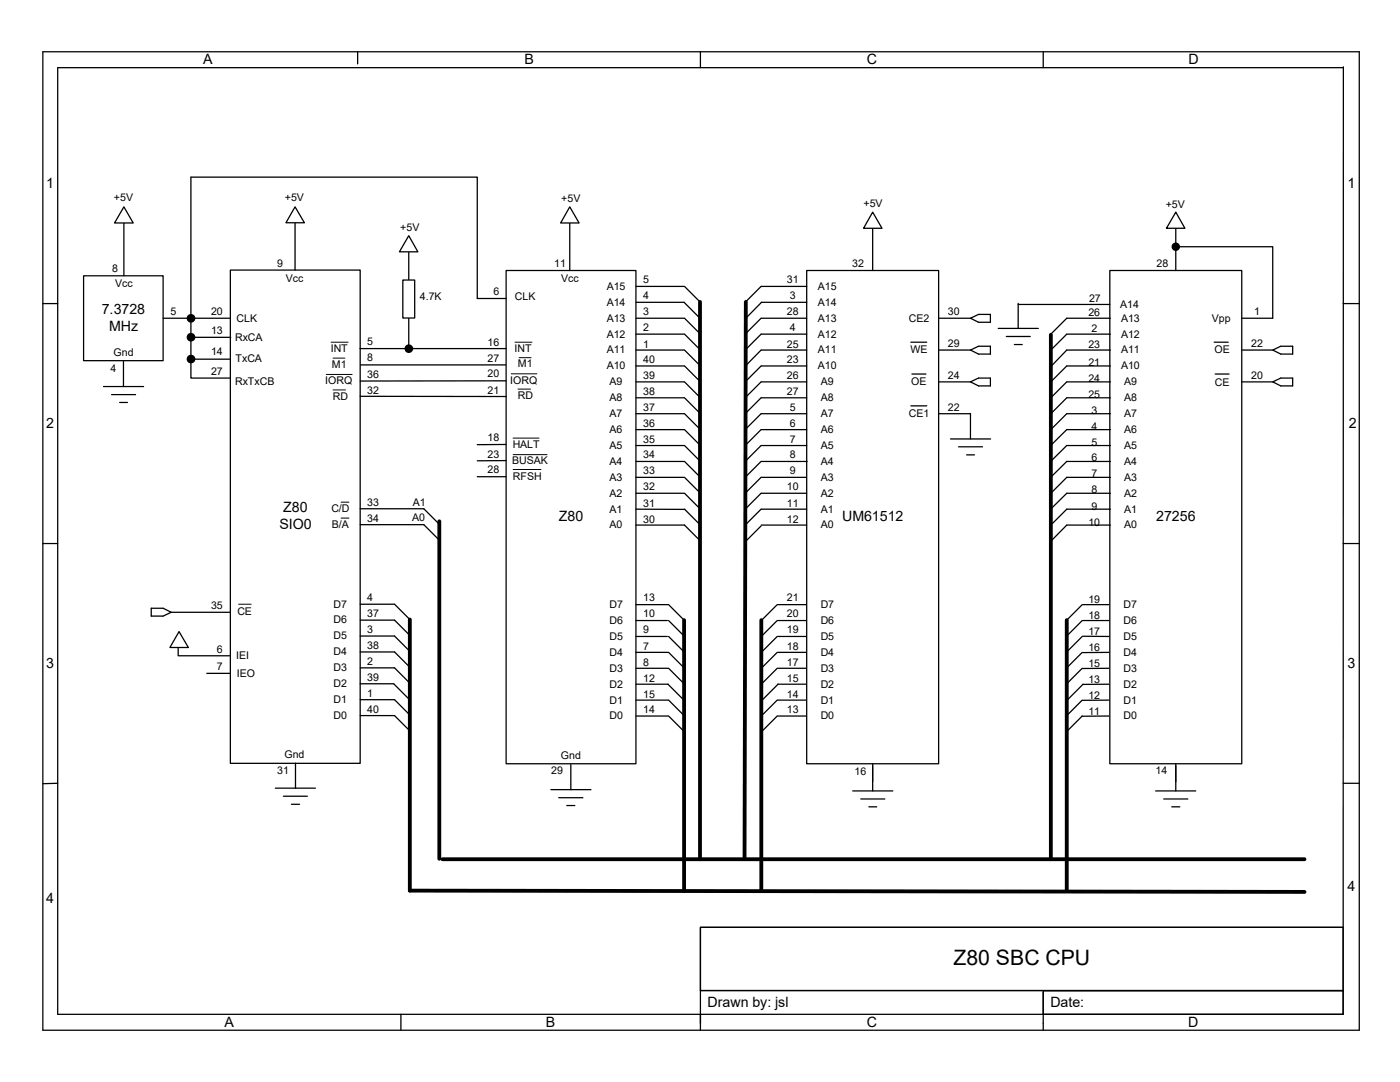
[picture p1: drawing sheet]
<svg xmlns="http://www.w3.org/2000/svg" width="279mm" height="216mm" viewBox="0 0 279 216" stroke-linecap="round" stroke-linejoin="round" font-family="sans-serif">
<path d="M71.9 72.8h29.9" fill="none" stroke="#000" stroke-width=".25"/>
<path d="M101 54h25.9v98.4h-25.9z" fill="#fff"/>
<g fill="none" stroke="#000" stroke-width=".25">
<path d="M101 54h25.9v98.4h-25.9zM113.7 43.4v10.6M126.9 57.1h9.6M136.6 57.1l3.2 3.2M126.9 60.3h9.6l3.1 3.1M126.9 63.5h9.6M126.9 66.7h9.6M126.9 69.8h9.6M126.9 73h9.6M126.9 76.2h9.6M126.9 79.4h9.6M136.6 63.5l3.2 3.2"/>
<path d="M136.6 66.7l3.2 3.1M136.6 69.8l3 3.1M136.6 73l3.2 3.2M136.6 76.2l3.2 3.2M136.6 79.4l3.2 3.1M126.9 82.5h9.6M126.9 85.7h9.6M126.9 88.9h9.6M126.9 92.1h9.6M126.9 95.2h9.6M126.9 98.4h9.6M136.6 82.5l3.2 3.2"/>
<path d="M136.6 85.7l3.2 3.2M136.6 88.9l3.2 3.2M136.6 92.1l3.2 3.1M136.6 95.2l3.2 3.2M136.6 98.4l3.2 3.2M126.9 101.6h9.8M126.9 104.8h9.7l3.2 3.1M136.6 101.6l3.2 3.2M126.9 120.6h6.4M126.9 123.8h6.3M126.9 127h6.3M126.9 130.2h6.4"/>
<path d="M126.9 133.3h6.4M126.9 136.5h6.4M126.9 139.7h6.4M133.3 136.5l3.2 3.2M133.4 120.6l3.2 3.2M133.4 123.8l3.2 3.2M133.4 127l3.2 3.2M133.4 130.2l3.2 3.1M133.4 133.3l3.2 3.2M133.4 139.7l3.2 3.2M126.9 142.9h6.4M133.4 142.9l3.2 3.1"/>
</g>
<path d="M139.7 60.2v111.2M136.5 123.7v54.1M81.8 177.7l178.5 .3M88.3 171.4h172" fill="none" stroke="#000" stroke-width=".76"/>
<path d="M113.7 41.3l1.9 3.2h-3.7z" fill="#fff"/>
<g fill="none" stroke="#000" stroke-width=".25">
<path d="M8.6 10.3h262.7v195.3h-262.7zM71.4 10.3v2.4M139.8 10.3v3.2M208.2 10.3v3.2M268.1 13.3v189.1h-256.6v-188.9h256.6M113.7 41.3l1.9 3.2h-3.7zM8.6 60.6h2.9M268.1 60.6h3.2M8.6 108.5h2.9M268.1 108.5h3.2M11.5 156.3l-2.9 .1M268.1 156.3h3.2"/>
<path d="M139.8 185h128.3v12.7h-128.3zM139.8 197.7h128.3M208.2 197.7h59.9v4.7h-59.9zM208.2 198v7.6M268.1 185h-128.3v19.2M80 202.4v3.2M139.8 202.4v3.2"/>
</g>
<path d="M46 53.9h25.9v98.4h-25.9z" fill="#fff"/>
<g fill="none" stroke="#000" stroke-width=".25">
<path d="M46 53.9h25.9v98.4h-25.9zM58.9 43.4v10.5M71.9 79.1h29.1M101 76h-29.1M71.9 101.5h12.7l3.2 3.2M71.9 104.7h12.7l3.2 3.2M71.9 120.6h6.8l3.2 3.1M71.9 123.7h6.8l3.2 3.2M71.9 126.9h6.8l3.2 3.2M71.9 130.1h6.8l3.2 3.2M71.9 133.3h6.8l3.2 3.1M71.9 136.4h6.7l3.1 3.2"/>
<path d="M71.9 139.6h6.8l3.2 3.2M71.9 142.8h6.8l3.2 3.2"/>
</g>
<path d="M87.7 104v67.4M81.8 123.6v54.1" fill="none" stroke="#000" stroke-width=".76"/>
<path d="M58.9 41.3l1.8 3.1h-3.6z" fill="#fff"/>
<path d="M58.9 41.3l1.8 3.1h-3.6zM81.6 49.2v20.4M71.8 69.6h29.2" fill="none" stroke="#000" stroke-width=".25"/>
<path d="M65.1 74.7h5.2M66.1 68.3h3.4M66.5 77.8h2.5M102 74.6h5.1M102.8 68.3h3.4M103.4 77.6h2.5M103.6 71.4h2.4M68.1 103.4h1.5M68.1 100.2h1.5" fill="none" stroke="#000" stroke-width=".2"/>
<circle cx="81.6" cy="69.6" r=".86" fill="#000"/>
<path d="M80.4 55.9h2.4v7.6h-2.4z" fill="#fff"/>
<path d="M80.4 55.9h2.4v7.6h-2.4z" fill="none" stroke="#000" stroke-width=".25"/>
<path d="M81.6 47l1.8 3.2h-3.7z" fill="#fff"/>
<path d="M81.6 47l1.8 3.2h-3.7z" fill="none" stroke="#000" stroke-width=".25"/>
<path d="M16.7 55h15.9v17h-15.9z" fill="#fff"/>
<path d="M16.7 55h15.9v17h-15.9zM24.7 43.4v11.6M95.2 59.6v-24.3h-57.1v28.2M32.6 63.5h13.4" fill="none" stroke="#000" stroke-width=".25"/>
<circle cx="38.1" cy="63.5" r=".87" fill="#000"/>
<path d="M24.7 41.3l1.9 3.2h-3.7z" fill="#fff"/>
<path d="M24.7 41.3l1.9 3.2h-3.7zM38.1 64.3v11.1h7.9M38.1 67.3h8M38.1 71.7h7.9M34.2 122.2h11.8M35.6 128.2v2.7h10.2M41.3 134.4h4.7" fill="none" stroke="#000" stroke-width=".25"/>
<g fill="#000">
<circle cx="38.1" cy="71.6" r=".87"/>
<circle cx="38.1" cy="67.3" r=".87"/>
</g>
<path d="M47.6 120.6h2.5" fill="none" stroke="#000" stroke-width=".2"/>
<path d="M35.7 126l1.9 3.2h-3.7z" fill="#fff"/>
<path d="M95.2 59.6h5.8M95.2 95.1h5.8M101 88.7h-5.8M101 91.9h-5.8M35.7 126l1.9 3.2h-3.7z" fill="none" stroke="#000" stroke-width=".25"/>
<path d="M66.5 71.5h2.3M102.4 87.4h5.2M102.4 90.7h6.8M102.4 93.7h5.5" fill="none" stroke="#000" stroke-width=".2"/>
<path d="M161 54h26.3v98.4h-26.3z" fill="#fff"/>
<path d="M161 54h26.3v98.4h-26.3zM174.2 44.4v9.6M170.2 157.8h8M171.8 159.4h4.8M174.2 152.4v5.4M173.4 161h1.6" fill="none" stroke="#000" stroke-width=".25"/>
<path d="M174.2 42.3l1.8 3.3h-3.7z" fill="#fff"/>
<g fill="none" stroke="#000" stroke-width=".25">
<path d="M151.9 57.1l-3.2 3.2M151.9 57.1h9.1M174.2 42.3l1.8 3.3h-3.7zM151.9 63.5l-3.2 3.2M151.9 66.7l-3.2 3.1M151.9 69.8l-3 3.1M151.9 73l-3.2 3.2M151.9 76.2l-3.2 3.2M151.9 79.4l-3.2 3.1M151.9 60.3h9.1M151.9 63.5h9.1M151.9 66.7h9.1"/>
<path d="M151.9 69.8h9.1M151.9 73h9.1M151.9 76.2h9.1M151.9 79.4h9.1M152 60.3l-3.1 3.1M151.9 82.5l-3.2 3.2M151.9 85.7l-3.2 3.2M151.9 88.9l-3.2 3.2M151.9 92.1l-3.2 3.1M151.9 95.2l-3.2 3.2M151.9 98.4l-3.2 3.2M151.9 82.5h9.1"/>
<path d="M151.9 85.7h9.1M151.9 88.9h9.1M151.9 92.1h9.2M151.9 95.2h9M151.9 98.4h9.1M151.9 101.6l-3.2 3.2M151.9 104.9l-3.2 3.2M151.9 101.6h9.1M151.9 104.8h9.1M155.1 120.6l-3.2 3.2M155.1 123.8l-3.2 3.2M155.1 127l-3.2 3.2"/>
<path d="M155.1 130.2l-3.2 3.1M155.1 133.3l-3.2 3.2M155.1 139.7l-3.2 3.2M155.2 120.6h5.6M155.2 123.8h5.6M155.2 127h5.6M155.2 130.2h5.6M155.2 133.3h5.6M155.2 136.5h5.7M155.2 139.7h5.6M155.3 136.5l-3.2 3.2M155.1 142.9l-3.2 3.1"/>
<path d="M155.2 142.9h5.7"/>
</g>
<path d="M148.8 60.2l-.2 111.2M151.9 123.7v54.1" fill="none" stroke="#000" stroke-width=".76"/>
<path d="M221.5 54h26.3v98.4h-26.3z" fill="#fff"/>
<path d="M221.5 54h26.3v98.4h-26.3zM234.7 44.4v9.6M230.6 157.8h8M232.2 159.4h4.9M234.7 152.4v5.4M233.8 161h1.7" fill="none" stroke="#000" stroke-width=".25"/>
<path d="M234.7 42.3l1.8 3.3h-3.7z" fill="#fff"/>
<g fill="none" stroke="#000" stroke-width=".25">
<path d="M234.7 42.3l1.8 3.3h-3.7zM234.7 49.2h19.3v14.3h-6.2M20.7 77.1h8M22.3 78.7h4.8M24.6 72.1v5M181.8 68.3h3.2M182 74.6h2.8M187.3 63.5h6.4M187.3 69.8h6.4M187.3 76.2h6.4M193.7 63.5l1.6-.8h2.4v1.6h-2.4zM193.7 69.8l1.6-.7h2.4v1.6h-2.4z"/>
<path d="M193.7 76.2l1.6-.8h2.4v1.6h-2.4zM199.2 65.5h8M200.8 67.1h4.8M202.4 68.7h1.6M203.2 60.7h18.3M203.2 60.5v5M221.6 63.5h-8.7l-3.3 3.3M221.6 66.7h-8.7l-3.3 3.2M221.6 69.8h-8.7l-3.3 3.5M221.6 73h-8.7l-3.3 3.3M221.6 76.2h-8.7l-3.3 3.3M221.6 79.4h-8.7l-3.3 3.3"/>
<path d="M242.3 68.3h2.8M242.5 74.6h2.8M247.8 69.8h6.2M247.8 76.2h6.2M254 69.8l1.6-.7h2.4v1.6h-2.4zM254 76.2l1.6-.8h2.4v1.6h-2.4zM23.9 80.3h1.5M181.8 81h3.2M187.3 82.5h6.4v5.1M189.7 87.6h8M191.3 89.2h4.8M192.9 90.8h1.6"/>
<path d="M221.6 82.5h-8.7l-3.3 3.4M221.6 85.7h-8.7l-3.4 3.3M221.6 88.9h-8.7l-3.4 3.3M221.6 92.1h-8.7l-3.4 3.3M221.6 95.2h-8.7l-3.3 3.3M221.6 98.4h-8.7l-3.4 3.3M221.6 101.6h-8.7l-3.3 3.3M221.6 104.8h-8.7l-3.3 3.3M30.2 121.4h2.4l1.6 .8-1.6 .7h-2.4zM216 120.6l-3.2 3.2M216 123.8l-3.2 3.2M216 127l-3.2 3.2"/>
<path d="M216 130.2l-3.2 3.1M216 133.3l-3.2 3.2M216 139.7l-3.2 3.2M216.1 120.6h5.2M216.1 123.8h5.2M216.1 127h5.2M216.2 136.5l-3.2 3.2M221.3 130.2h-5.2M221.3 133.3l-5.2 .1M221.3 136.5l-5.2 .1M221.3 139.7h-5.2M54.9 157.3h8"/>
<path d="M56.6 158.9h4.7M59 152.3v5M109.9 157.6h8M111.5 159.2h4.8M113.9 152.6v5M216 142.9l-3.2 3.1M221.3 142.9h-5.4M58.2 160.5h1.6M113.1 160.7h1.6"/>
</g>
<path d="M209.7 66.8v104.6M212.9 123.7v54.1" fill="none" stroke="#000" stroke-width=".76"/>
<circle cx="234.7" cy="49.2" r=".85" fill="#000"/>
<text font-size="4.2" x="190.3" y="192.6">Z80 SBC CPU</text>
<g font-size="2.8">
<text x="40.5" y="12.8">A</text>
<text x="104.6" y="12.8">B</text>
<text x="173" y="12.8">C</text>
<text x="237.2" y="12.8">D</text>
<text x="9.2" y="37.5">1</text>
<text x="268.9" y="37.5">1</text>
<text x="20.3" y="62.7">7.3728</text>
<text x="21.8" y="66.1">MHz</text>
<text x="9.2" y="85.4">2</text>
<text x="269.2" y="85.4">2</text>
<text x="55.8" y="105.6">SIO0</text>
<text x="56.5" y="102.2">Z80</text>
<text x="111.5" y="104.1">Z80</text>
<text x="168.1" y="104.1">UM61512</text>
<text x="230.8" y="104.1">27256</text>
<text x="9.2" y="133.3">3</text>
<text x="268.9" y="133.3">3</text>
<text x="268.9" y="177.8">4</text>
<text x="9.2" y="180.2">4</text>
<text x="141.2" y="201">Drawn by: jsl</text>
<text x="209.6" y="200.9">Date:</text>
<text x="44.8" y="205">A</text>
<text x="108.9" y="205">B</text>
<text x="173" y="205">C</text>
<text x="237.2" y="204.9">D</text>
</g>
<g font-size="2.1">
<text x="22.7" y="40">+5V</text>
<text x="56.9" y="40">+5V</text>
<text x="112" y="40.3">+5V</text>
<text x="172.3" y="41.3">+5V</text>
<text x="232.7" y="41.4">+5V</text>
<text x="79.9" y="46">+5V</text>
<text x="55.3" y="53.3">9</text>
<text x="110.6" y="53.3">11</text>
<text x="170.1" y="53.3">32</text>
<text x="230.8" y="53.3">28</text>
<text x="22.4" y="54.4">8</text>
<text x="23" y="57.2">Vcc</text>
<text x="57" y="56.2">Vcc</text>
<text x="83.8" y="59.8">4.7K</text>
<text x="98.5" y="58.9">6</text>
<text x="102.7" y="59.9">CLK</text>
<text x="112" y="56.2">Vcc</text>
<text x="121.1" y="57.8">A15</text>
<text x="128.4" y="56.5">5</text>
<text x="128.4" y="59.7">4</text>
<text x="157" y="56.5">31</text>
<text x="157.6" y="59.7">3</text>
<text x="163.2" y="57.8">A15</text>
<text x="34" y="62.9">5</text>
<text x="42.1" y="62.9">20</text>
<text x="47.2" y="64.2">CLK</text>
<text x="121.1" y="61.1">A14</text>
<text x="121.1" y="64.2">A13</text>
<text x="128.4" y="62.9">3</text>
<text x="157" y="62.9">28</text>
<text x="163.2" y="61.1">A14</text>
<text x="163.2" y="64.2">A13</text>
<text x="181.4" y="64.2">CE2</text>
<text x="189.1" y="62.9">30</text>
<text x="217.2" y="63.1">26</text>
<text x="217.3" y="60.3">27</text>
<text x="223.6" y="61.4">A14</text>
<text x="223.7" y="64.2">A13</text>
<text x="241.8" y="64.3">Vpp</text>
<text x="250.3" y="62.9">1</text>
<text x="22.6" y="71">Gnd</text>
<text x="42.1" y="66.7">13</text>
<text x="42.1" y="70.9">14</text>
<text x="46.9" y="67.9">RxCA</text>
<text x="66" y="70.2">INT</text>
<text x="73.3" y="68.9">5</text>
<text x="97.3" y="69">16</text>
<text x="102.7" y="70.2">INT</text>
<text x="121.1" y="67.4">A12</text>
<text x="121.1" y="70.5">A11</text>
<text x="128.4" y="66">2</text>
<text x="128.4" y="69.3">1</text>
<text x="157" y="69.3">25</text>
<text x="157.6" y="66">4</text>
<text x="163.2" y="67.4">A12</text>
<text x="163.2" y="70.5">A11</text>
<text x="181.7" y="70.5">WE</text>
<text x="189.1" y="69.2">29</text>
<text x="217.2" y="69.4">23</text>
<text x="217.8" y="66.3">2</text>
<text x="223.7" y="67.4">A12</text>
<text x="223.7" y="70.5">A11</text>
<text x="242.4" y="70.5">OE</text>
<text x="249.7" y="69.2">22</text>
<text x="22.1" y="74.2">4</text>
<text x="42.1" y="74.8">27</text>
<text x="46.9" y="76.9">RxTxCB</text>
<text x="47" y="72.2">TxCA</text>
<text x="64.9" y="76.7">IORQ</text>
<text x="66.3" y="73.4">M1</text>
<text x="73.3" y="75.5">36</text>
<text x="73.3" y="72.1">8</text>
<text x="97.3" y="72.2">27</text>
<text x="97.3" y="75.3">20</text>
<text x="101.8" y="76.5">IORQ</text>
<text x="103.4" y="73.3">M1</text>
<text x="121.1" y="73.7">A10</text>
<text x="121.7" y="76.9">A9</text>
<text x="128.4" y="72.4">40</text>
<text x="128.4" y="75.7">39</text>
<text x="157" y="72.4">23</text>
<text x="157" y="75.7">26</text>
<text x="163.2" y="73.7">A10</text>
<text x="163.8" y="76.9">A9</text>
<text x="181.9" y="76.9">OE</text>
<text x="189.1" y="75.6">24</text>
<text x="217.2" y="73">21</text>
<text x="217.2" y="76.3">24</text>
<text x="223.7" y="73.7">A10</text>
<text x="224.3" y="76.9">A9</text>
<text x="242.4" y="77">CE</text>
<text x="249.7" y="75.6">20</text>
<text x="66.4" y="79.8">RD</text>
<text x="73.3" y="78.6">32</text>
<text x="97.3" y="78.6">21</text>
<text x="103.3" y="79.6">RD</text>
<text x="121.7" y="80.1">A8</text>
<text x="121.7" y="83.2">A7</text>
<text x="128.4" y="78.7">38</text>
<text x="128.4" y="82">37</text>
<text x="157" y="78.7">27</text>
<text x="157.6" y="82">5</text>
<text x="163.8" y="80.1">A8</text>
<text x="163.8" y="83.2">A7</text>
<text x="181.4" y="83.2">CE1</text>
<text x="189.1" y="81.9">22</text>
<text x="217.2" y="79.3">25</text>
<text x="217.8" y="82.6">3</text>
<text x="224.3" y="80.1">A8</text>
<text x="224.3" y="83.2">A7</text>
<text x="97.3" y="88.1">18</text>
<text x="102.3" y="89.4">HALT</text>
<text x="121.7" y="86.4">A6</text>
<text x="121.7" y="89.6">A5</text>
<text x="128.4" y="85.2">36</text>
<text x="128.4" y="88.4">35</text>
<text x="157.6" y="85.2">6</text>
<text x="157.6" y="88.4">7</text>
<text x="163.8" y="86.4">A6</text>
<text x="163.8" y="89.6">A5</text>
<text x="217.8" y="85.8">4</text>
<text x="217.8" y="89">5</text>
<text x="224.3" y="86.4">A6</text>
<text x="224.3" y="89.6">A5</text>
<text x="97.3" y="91.3">23</text>
<text x="97.3" y="94.4">28</text>
<text x="102.2" y="92.7">BUSAK</text>
<text x="102.4" y="95.8">RFSH</text>
<text x="121.7" y="92.8">A4</text>
<text x="121.7" y="95.9">A3</text>
<text x="128.4" y="91.4">34</text>
<text x="128.4" y="94.6">33</text>
<text x="157.6" y="91.4">8</text>
<text x="157.6" y="94.6">9</text>
<text x="163.8" y="92.8">A4</text>
<text x="163.8" y="95.9">A3</text>
<text x="217.8" y="92">6</text>
<text x="217.8" y="95.2">7</text>
<text x="224.3" y="92.8">A4</text>
<text x="224.3" y="95.9">A3</text>
<text x="73.3" y="101">33</text>
<text x="82.4" y="100.9">A1</text>
<text x="121.7" y="99.1">A2</text>
<text x="128.4" y="97.8">32</text>
<text x="128.4" y="101.1">31</text>
<text x="157" y="97.8">10</text>
<text x="157" y="101.1">11</text>
<text x="163.8" y="99.1">A2</text>
<text x="217.8" y="98.4">8</text>
<text x="217.8" y="101.7">9</text>
<text x="224.3" y="99.1">A2</text>
<text x="66.1" y="102.1">C/D</text>
<text x="66.3" y="105.3">B/A</text>
<text x="73.3" y="104.1">34</text>
<text x="82.3" y="104.1">A0</text>
<text x="121.7" y="102.3">A1</text>
<text x="121.7" y="105.5">A0</text>
<text x="128.4" y="104.3">30</text>
<text x="157" y="104.3">12</text>
<text x="163.8" y="102.3">A1</text>
<text x="163.8" y="105.5">A0</text>
<text x="217.2" y="104.9">10</text>
<text x="224.3" y="102.3">A1</text>
<text x="224.3" y="105.5">A0</text>
<text x="73.3" y="119.9">4</text>
<text x="42.1" y="121.5">35</text>
<text x="47.4" y="122.8">CE</text>
<text x="66.6" y="121.3">D7</text>
<text x="66.6" y="124.4">D6</text>
<text x="73.3" y="123.1">37</text>
<text x="121.6" y="121.4">D7</text>
<text x="121.6" y="124.5">D6</text>
<text x="128.4" y="120">13</text>
<text x="128.4" y="123.2">10</text>
<text x="157" y="120">21</text>
<text x="157" y="123.2">20</text>
<text x="163.8" y="121.4">D7</text>
<text x="163.8" y="124.5">D6</text>
<text x="217.2" y="120.4">19</text>
<text x="217.2" y="123.5">18</text>
<text x="224.2" y="121.4">D7</text>
<text x="224.2" y="124.5">D6</text>
<text x="43.3" y="130.3">6</text>
<text x="47.2" y="131.4">IEI</text>
<text x="66.6" y="127.5">D5</text>
<text x="66.6" y="130.7">D4</text>
<text x="73.3" y="126.3">3</text>
<text x="73.3" y="129.5">38</text>
<text x="121.6" y="127.7">D5</text>
<text x="121.6" y="130.9">D4</text>
<text x="128.4" y="126.4">9</text>
<text x="128.4" y="129.7">7</text>
<text x="157" y="126.4">19</text>
<text x="157" y="129.7">18</text>
<text x="163.8" y="127.7">D5</text>
<text x="163.8" y="130.9">D4</text>
<text x="217.2" y="126.7">17</text>
<text x="217.2" y="130">16</text>
<text x="224.2" y="127.7">D5</text>
<text x="224.2" y="130.9">D4</text>
<text x="43.3" y="133.7">7</text>
<text x="47.3" y="135.1">IEO</text>
<text x="66.6" y="133.9">D3</text>
<text x="66.6" y="137.1">D2</text>
<text x="73.3" y="132.7">2</text>
<text x="73.3" y="135.9">39</text>
<text x="121.6" y="134">D3</text>
<text x="121.6" y="137.2">D2</text>
<text x="128.4" y="132.8">8</text>
<text x="128.4" y="136">12</text>
<text x="157" y="132.8">17</text>
<text x="157" y="136">15</text>
<text x="163.8" y="134">D3</text>
<text x="163.8" y="137.2">D2</text>
<text x="217.2" y="133.1">15</text>
<text x="217.2" y="136.3">13</text>
<text x="224.2" y="134">D3</text>
<text x="224.2" y="137.2">D2</text>
<text x="66.6" y="140.2">D1</text>
<text x="66.6" y="143.4">D0</text>
<text x="73.3" y="139.1">1</text>
<text x="73.3" y="142.2">40</text>
<text x="121.6" y="140.4">D1</text>
<text x="121.6" y="143.6">D0</text>
<text x="128.4" y="139.2">15</text>
<text x="128.4" y="142.4">14</text>
<text x="157" y="139.2">14</text>
<text x="157" y="142.4">13</text>
<text x="163.8" y="140.4">D1</text>
<text x="163.8" y="143.6">D0</text>
<text x="217.2" y="139.5">12</text>
<text x="217.2" y="142.7">11</text>
<text x="224.2" y="140.4">D1</text>
<text x="224.2" y="143.6">D0</text>
<text x="55.3" y="154.4">31</text>
<text x="56.8" y="151.2">Gnd</text>
<text x="110" y="154.3">29</text>
<text x="111.9" y="151.5">Gnd</text>
<text x="170.5" y="154.6">16</text>
<text x="230.6" y="154.4">14</text>
</g>
</svg>
